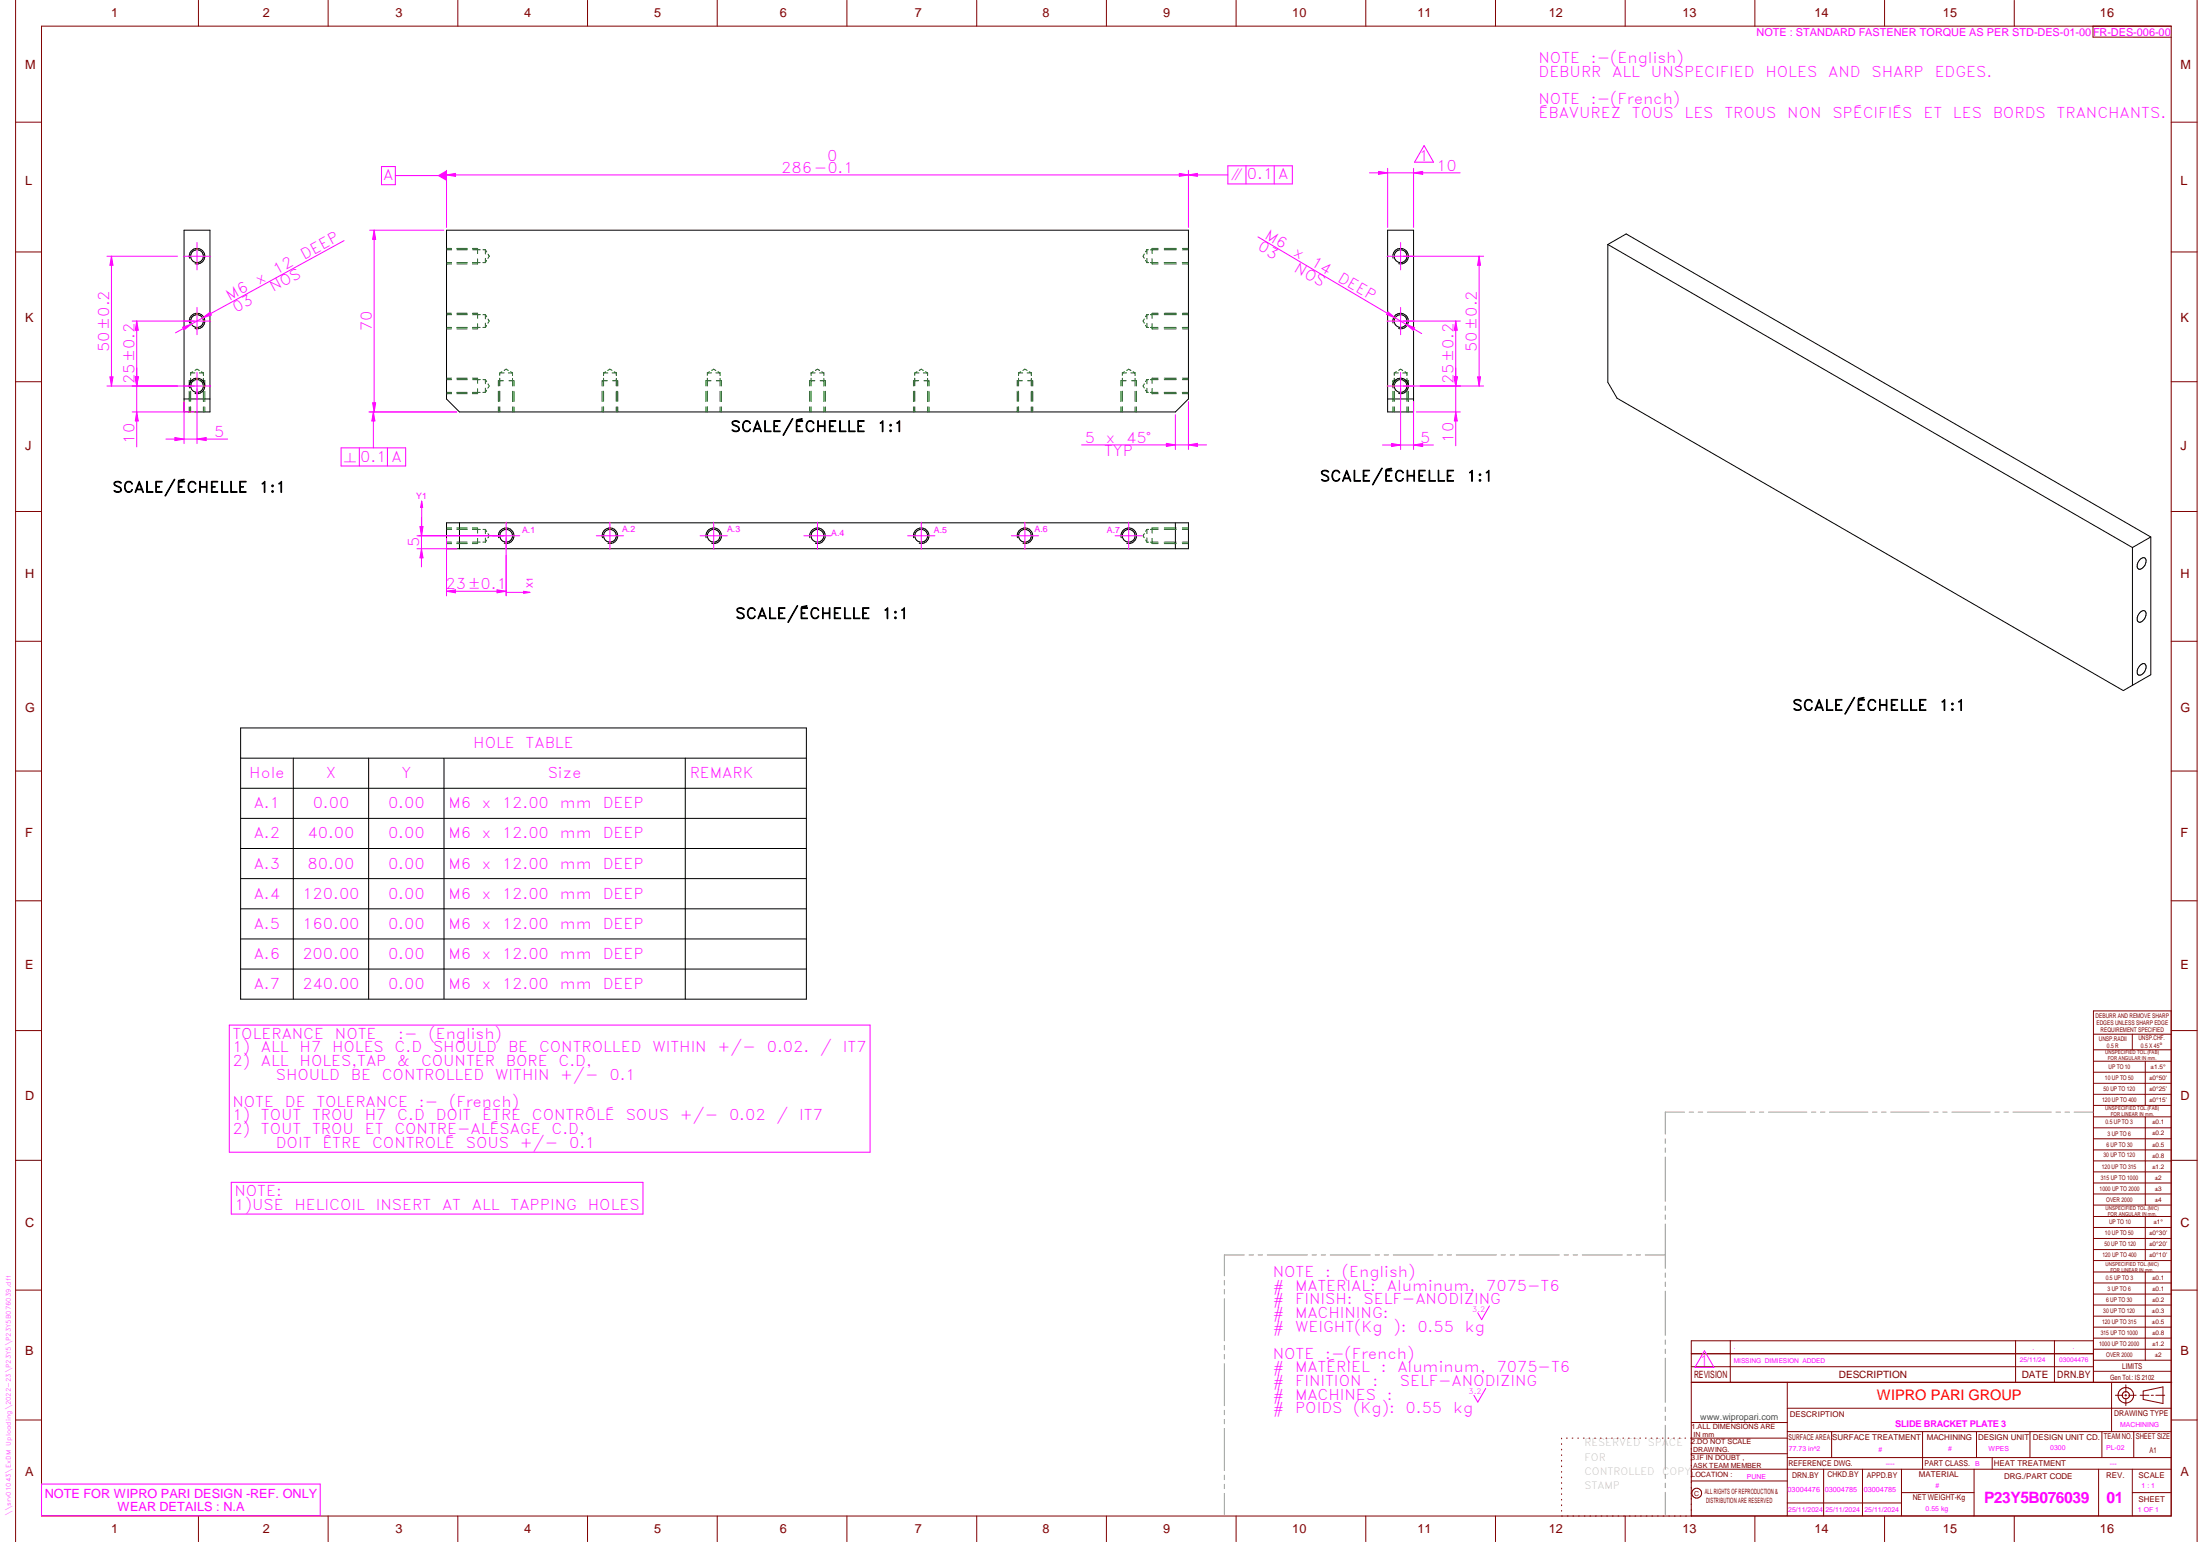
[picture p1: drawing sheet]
<svg xmlns="http://www.w3.org/2000/svg" width="848mm" height="594mm" viewBox="0 0 848 594" stroke-linecap="round" stroke-linejoin="round" font-family="sans-serif">
<g fill="none" stroke="#800000" stroke-width=".39">
<path d="M6 .1v593.9M16 10.1h821v574h-821zM76.5 .1v10M126.5 .1v10M176.5 .1v10M226.5 .1v10M276.5 .1v10M326.5 .1v10M376.5 .1v10M426.5 .1v10M476.5 .1v10M526.5 .1v10"/>
<path d="M576.5 .1v10M626.5 .1v10M676.5 .1v10M726.5 .1v10M776.5 .1v10M806.8 10.1v4.2l30.2 .1M847 .1v593.9M6 47.1h10M837 47.1h10M6 97.1h10M837 97.1h10M6 147.1h10"/>
<path d="M837 147.1h10M6 197.1h10M837 197.1h10M6 247.1h10M837 247.1h10M6 297.1h10M837 297.1h10M6 347h10M837 347h10M6 397h10M807 398.4h30M822 398.4v6.1"/>
<path d="M837 397h10M837 389.5h-30v143.1M807 404.5h30M807 408.9h30M807 413.1h30M807 417.4h30M827 408.9v17M807 421.6h30M807 425.9h30M807 430.3h30M807 434.5h30M807 438.7h30"/>
<path d="M827 430.3v34M6 447h10M807 443h30M807 447.3h30M807 451.5h30M807 455.8h30M807 460h30M837 447h10M807 464.3h30M807 468.7h30M807 472.9h30M807 477.1h30"/>
<path d="M827 468.7v16.9M6 497h10M807 481.4h30M807 485.6h30M807 490.1h30M807 494.3h30M807 498.6h30M827 490.1v33.9M837 497h10M667 516.6v16M777 516.6v16M792 516.6v16"/>
<path d="M807 502.8h30M807 507.1h30M807 511.3h30M807 515.5h30M807 519.8h30M807 516.6h-155v67.5M652 532.6h185.2M652 521.5h155M652 526.5h155M689 532.6v51.4M807 524h30M807 528.3h30"/>
<path d="M814 532.6v19M815.5 537.5h2.8M819.1 537.5h.7M819.5 533.5v2.9M819.5 537.2v.7M819.5 538.7v2.8M820.6 537.5h2.9M825 537.5h3.4M826.2 535.9l7.6-1.6v6.4l-7.6-1.5zM829.3 537.5h.8M831 537.5h3.5M6 547.1h10"/>
<path d="M602 554.1v.3M602 556.2v.3M602 558.3v.3M603.8 554.1h.4M606 554.1h.3M608.2 554.1h.3M610.4 554.1h.3M612.6 554.1h.3M614.7 554.1h.3M616.9 554.1h.3M619.1 554.1h.3M621.2 554.1h.3"/>
<path d="M623.4 554.1h.3M625.6 554.1h.3M627.8 554.1h.3M629.9 554.1h.4M632.1 554.1h.3M634.3 554.1h.3M636.5 554.1h.3M638.6 554.1h.3M640.8 554.1h.3M643 554.1h.3M645.2 554.1h.3M647.3 554.1h.4"/>
<path d="M649.5 554.1h.3M652 548h37M689 542.5h148M689 551.6h148M689 554.1h-37.3M706.1 551.6v10M741.1 551.6v14.4M761.9 551.6v10M782.5 551.6v10M810.3 551.6v10M822.5 551.6v10M837 547.1h10"/>
<path d="M602 560.5v.3M602 562.6v.3M602 564.8v.3M602 566.9v.3M602 569v.3M602 571.2v.3M602 573.3v.4M602 575.5v.3M602 577.6v.3M602 579.8v.3M652 570.6h37M652 560.1h37"/>
<path d="M689 561.6h148M689 579h44M703 566v18M718 566v18M733 575.1h28M733 566v18M761 566v18M768 561.6v4.4M809 566v18M822 566v18M822 575.1h15M837 566h-185"/>
<path d="M76.5 584.1v9.9M126.5 584.1v9.9M176.5 584.1v9.9M226.5 584.1v9.9M276.5 584.1v9.9M326.5 584.1v9.9M376.5 584.1v9.9M426.5 584.1v9.9M476.5 584.1v9.9M526.5 584.1v9.9M576.5 584.1v9.9M602 581.9v.3"/>
<path d="M626.5 584.1v9.9M652 584h185M676.5 584.1v9.9M726.5 584.1v9.9M776.5 584.1v9.9"/>
<circle cx="819.5" cy="537.5" r="2.99"/>
<circle cx="819.5" cy="537.5" r="1.39"/>
<circle cx="654.1" cy="575.3" r="1.9"/>
</g>
<g fill="none" stroke="#f0f" stroke-width=".39">
<path d="M172.1 67.4l3.5-.6v1.1zM172.1 65.6v22M458.1 65.6v22M70.7 98.7h10.5M75.9 93.4v10.6M534.7 98.7h10.5M539.9 93.4v10.6M75.9 118.4v10.5M539.9 118.4v10.5M70.7 123.7h10.5M534.7 123.7h10.5M70.7 148.7h10.5"/>
<path d="M75.9 143.5v10.5M534.7 148.7h10.5M539.9 143.5v10.5M189.9 206.4h10.5M195.1 201.2v10.5M229.9 206.4h10.5M235.1 201.2v10.5M269.9 206.4h10.5M275.1 201.2v10.5M309.9 206.4h10.5M315.1 201.2v10.5M349.9 206.4h10.5"/>
<path d="M355.1 201.2v10.5M389.8 206.4h10.5M395.1 201.2v10.5M429.9 206.4h10.5M435.1 201.2v10.5M574.2 503.1l-3 5.3-1.6-2.6M572.7 534.9l-3 5.3-1.5-2.7M16 571.8h107.4v12.2h-107.4z"/>
</g>
<g fill="none" stroke="#949494" stroke-width=".39">
<path d="M641.9 438.7v1.8M649.4 428.5h-7.5v8.5M651.2 428.5h1.7M654.6 428.5h1.8M658.2 428.5h14.7M674.7 428.5h1.7M678.2 428.5h1.7M681.7 428.5h14.8M698.3 428.5h1.7M701.8 428.5h1.7M705.3 428.5h14.7M721.9 428.5h1.7"/>
<path d="M725.3 428.5h1.8M728.9 428.5h14.7M745.4 428.5h1.7M748.9 428.5h1.7M752.4 428.5h14.8M769 428.5h1.7M772.5 428.5h1.7M776 428.5h14.7M792.6 428.5h1.7M796 428.5h1.8M799.5 428.5h7.4M641.9 442.3v1.6"/>
<path d="M641.9 445.8v17M641.9 464.6v1.7M641.9 468.1v1.7M641.9 471.6v17.1M472 493.4v1.6M472 496.8v1.8M479.7 483.5h-7.7v8M481.5 483.5h1.7M485 483.5h1.7M488.5 483.5h15.5M505.8 483.5h1.7M509.3 483.5h1.7"/>
<path d="M512.8 483.5h15.5M530.1 483.5h1.7M533.6 483.5h1.7M537.1 483.5h15.5M554.4 483.5h1.7M557.9 483.5h1.7M561.4 483.5h15.5M578.7 483.5h1.6M582.2 483.5h1.7M585.6 483.5h15.5M603 483.5h1.6M606.4 483.5h1.8"/>
<path d="M609.9 483.5h15.5M627.2 483.5h1.7M630.7 483.5h1.7M634.2 483.5h7.7M641.9 490.4v1.7M641.9 493.9v1.7M641.9 497.4v17.1M472 500.3v16.3M472 518.3v1.8M641.9 516.3v1.6M641.9 519.8v1.7M472 521.8v1.7"/>
<path d="M472 525.4v16.2M641.9 523.2v17.1M472 543.3v1.7M472 546.9v1.7M472 550.3v16.2M641.9 542.1v1.7M641.9 545.6v1.7M641.9 549.1v17M472 568.3v1.8M472 571.8v1.7M472 575.4v8.1M641.9 567.9v1.7"/>
<path d="M641.9 571.4v1.8M641.9 574.9v8.6"/>
</g>
<g fill="none" stroke="#000" stroke-width=".39">
<path d="M71 88.7h9.9v70h-9.9zM73.1 99.5a3 3 0 0 1 2.6-3.8 3 3 0 0 1 3.3 3.3 3 3 0 0 1-3.8 2.6M172.1 88.7h286v65l-5 5h-276l-5-5zM534.9 88.7h10v70h-10zM537 99.5a3 3 0 0 1 2.6-3.8 3 3 0 0 1 3.3 3.2 3 3 0 0 1-3.7 2.7M619.8 94.2l202.2 116.7M619.8 94.2v53.1l3.6 6.1 195.1 112.7 3.5-2.1M619.8 94.2l7.1-4.1 202.2 116.8M73.1 124.5a2.99 2.99 0 0 1 2.6-3.8 2.99 2.99 0 0 1 3.2 3.3 2.99 2.99 0 0 1-3.7 2.6M537 124.5a3 3 0 0 1 2.6-3.8 3 3 0 0 1 3.3 3.2 3 3 0 0 1-3.7 2.7M71 153.7h9.9M73.1 149.5a3 3 0 0 1 2.6-3.8 3 3 0 0 1 3.3 3.3 3 3 0 0 1-3.8 2.6"/>
<path d="M534.9 153.7h10M537 149.5a3 3 0 0 1 2.6-3.8 3 3 0 0 1 3.3 3.2 3 3 0 0 1-3.7 2.7M172.1 201.4h286v10h-286zM177.1 201.4v10M192.2 207.2a2.99 2.99 0 0 1 2.7-3.8 2.99 2.99 0 0 1 3.2 3.3 2.99 2.99 0 0 1-3.7 2.6M232.2 207.2a2.99 2.99 0 0 1 2.7-3.8 2.99 2.99 0 0 1 3.2 3.3 2.99 2.99 0 0 1-3.7 2.6M272.2 207.2a3 3 0 0 1 2.6-3.8 3 3 0 0 1 3.3 3.3 3 3 0 0 1-3.8 2.6M312.2 207.2a3 3 0 0 1 2.6-3.8 3 3 0 0 1 3.3 3.3 3 3 0 0 1-3.8 2.6M352.2 207.2a3 3 0 0 1 2.6-3.8 3 3 0 0 1 3.3 3.3 3 3 0 0 1-3.8 2.6M392.2 207.2a2.99 2.99 0 0 1 2.6-3.8 2.99 2.99 0 0 1 3.3 3.3 2.99 2.99 0 0 1-3.8 2.6M432.2 207.2a2.99 2.99 0 0 1 2.6-3.8 2.99 2.99 0 0 1 3.3 3.3 2.99 2.99 0 0 1-3.8 2.6M453.1 201.4v10"/>
<path d="M822 210.9v53.1M825.1 215.4a1.22 1.22 0 0 1 1.7-.4 1.22 1.22 0 0 1 .4 1.6 2.69 2.69 0 0 1-2.8 2.6 2.73 2.73 0 0 1 .7-3.8zM829.1 206.9l-7.1 4M829.1 206.9v53.1l-7.1 4M825.1 235.8a1.23 1.23 0 0 1 1.7-.4 1.23 1.23 0 0 1 .4 1.7 2.69 2.69 0 0 1-2.8 2.5 2.73 2.73 0 0 1 .7-3.8zM824.7 256.7l.4-.5a1.22 1.22 0 0 1 1.7-.4 1.22 1.22 0 0 1 .4 1.7 2.78 2.78 0 0 1-2.8 2.6l-.5-.7v-1z"/>
<circle cx="75.9" cy="98.7" r="2.46"/>
<circle cx="539.9" cy="98.7" r="2.46"/>
<circle cx="76" cy="123.7" r="2.45"/>
<circle cx="539.9" cy="123.7" r="2.45"/>
<circle cx="75.9" cy="148.7" r="2.46"/>
<circle cx="539.9" cy="148.7" r="2.46"/>
<circle cx="195.1" cy="206.4" r="2.45"/>
<circle cx="235.1" cy="206.4" r="2.45"/>
<circle cx="275.1" cy="206.4" r="2.45"/>
<circle cx="315.1" cy="206.4" r="2.45"/>
<circle cx="355.1" cy="206.4" r="2.46"/>
<circle cx="395.1" cy="206.4" r="2.45"/>
<circle cx="435.1" cy="206.4" r="2.45"/>
</g>
<g fill="none" stroke="#008000" stroke-width=".39">
<path d="M172.1 96.2h2M172.1 95.7h2M176.1 95.7h4M176.1 96.2h4M182.1 95.7h2v2M184.1 99.7v2h-2M185.1 96.2h-2.9M186.2 96.2h.9M187.1 96.2l.5 .9M187.1 96.2v1.6M187.1 99.5v1.7M188.1 97.9l.5 .8-.5 .8"/>
<path d="M441.1 97.9l-.5 .8 .5 .8M442.1 96.2l-.5 .8M442.1 96.2h.7M442.1 96.2v1.7M442.1 99.6v1.6M443.5 96.2h2.9M444.1 99.7v2h2.3M446.4 95.7h-2.3v2M448.8 96.2h4.6M448.8 95.7h4.6M455.8 96.2h2.3M455.8 95.7h2.3"/>
<path d="M172.1 101.2h2M172.1 101.7h2M176.1 101.2h4M176.1 101.7h4M185.1 101.2h-3M186.1 101.2h1M187.6 100.4l-.5 .8M441.6 100.3l.5 .9M442.1 101.2h.6M443.4 101.2h3M448.8 101.2h4.6M448.8 101.7h4.6"/>
<path d="M455.8 101.2h2.3M455.8 101.7h2.3M172.1 126.2h2M172.1 121.2h2M172.1 126.7h2M172.1 120.7h2M176.1 126.2h4M176.1 126.7h4M176.1 120.7h4M176.1 121.2h4M182.1 126.2h3M182.1 120.7h2v2"/>
<path d="M182.2 121.2h2.9M184.1 124.8v1.9h-2M186.1 126.2h1M186.2 121.2h.9M187.1 121.2l.5 .8M187.1 121.2v1.7M187.1 124.5v1.7M187.6 125.4l-.5 .8M188.1 122.9l.5 .8-.5 .8M441.1 122.9l-.5 .8 .5 .8M441.6 125.3l.5 .9M442.1 126.2h.6"/>
<path d="M442.1 121.2l-.5 .8M442.1 121.2h.7M442.1 121.2v1.7M442.1 124.5v1.7M443.4 126.2h3M443.5 121.2h2.9M444.1 124.7v2h2.3M446.4 120.7h-2.3v1.9M448.8 126.2h4.6M448.8 121.2h4.6M448.8 126.7h4.6M448.8 120.7h4.6"/>
<path d="M455.8 126.2h2.3M455.8 121.2h2.3M455.8 126.7h2.3M455.8 120.7h2.3M72.9 150.7v4M72.9 156.8v1.9M73.5 143.7v1M73.5 145.7v3M73.5 143.7h1.6M73.5 150.7v3.9M73.5 156.7v2M74.3 143.2l-.8 .5"/>
<path d="M75 146.7h-2.1v2M75.2 142.7l.7-.5 .9 .5M76.8 143.7h1.6M77 146.7h2v2M77.6 143.2l.8 .5M78.4 143.7v1M78.4 145.8v2.9M78.4 150.7v4M78.4 156.8v1.9M79 150.7v4M79 156.8v1.9M172.1 151.2h2"/>
<path d="M172.1 146.3h2M172.1 151.7h2M172.1 145.7h2M176.1 151.2h4M176.1 151.7h4M176.1 145.7h4M176.1 146.3h4M182.1 151.2h3M182.1 145.7h2v2M182.2 146.3h2.9M184.1 149.7v2h-2M186.1 151.2h1"/>
<path d="M186.2 146.3h.9M187.1 146.3l.5 .8M187.1 146.3v1.5M187.1 149.5v1.7M187.6 150.4l-.5 .8M188.1 147.9l.5 .8-.5 .8M192.1 150.7v4M192.1 156.8v1.9M192.7 143.7v1M192.7 145.7v3M192.7 143.7h1.6M192.7 150.7v3.9"/>
<path d="M192.7 156.7v2M193.5 143.2l-.8 .5M194.1 146.7h-2v2M194.4 142.7l.7-.5 .8 .5M196 143.7h1.6M196.2 146.7h1.9v2M196.8 143.2l.8 .5M197.6 143.7v1M197.6 145.8v2.9M197.6 150.7v4M197.6 156.8v1.9M198.1 150.7v4"/>
<path d="M198.1 156.8v1.9M232.1 150.7v4M232.1 156.8v1.9M232.7 143.7v1M232.7 145.7v3M232.7 150.7v3.9M232.7 156.7v2M232.7 143.7h1.6M233.5 143.2l-.8 .5M234.1 146.7h-2v2M234.3 142.7l.8-.5 .8 .5M236 143.7h1.6"/>
<path d="M236.2 146.7h1.9v2M236.8 143.2l.8 .5M237.6 143.7v1M237.6 145.8v2.9M237.6 150.7v4M237.6 156.8v1.9M238.1 150.7v4M238.1 156.8v1.9M272.1 150.7v4M272.1 156.8v1.9M272.7 143.7v1M272.7 145.7v3"/>
<path d="M272.7 150.7v3.9M272.7 156.7v2M272.7 143.7h1.6M273.5 143.2l-.8 .5M274.1 146.7h-2v2M274.3 142.7l.8-.5 .8 .5M276 143.7h1.6M276.1 146.7h2v2M276.8 143.2l.8 .5M277.6 143.7v1M277.6 145.8v2.9M277.6 150.7v4"/>
<path d="M277.6 156.8v1.9M278.1 150.7v4M278.1 156.8v1.9M312.1 150.7v4M312.1 156.8v1.9M312.7 143.7v1M312.7 145.7v3M312.7 150.7v3.9M312.7 156.7v2M312.7 143.7h1.5M313.5 143.2l-.8 .5M314.1 146.7h-2v2"/>
<path d="M314.3 142.7l.8-.5 .8 .5M315.9 143.7h1.7M316.1 146.7h2v2M316.8 143.2l.8 .5M317.6 143.7v1M317.6 145.8v2.9M317.6 150.7v4M317.6 156.8v1.9M318.1 150.7v4M318.1 156.8v1.9M352.1 150.7v4M352.1 156.8v1.9"/>
<path d="M352.6 143.7v1M352.6 145.7v3M352.6 150.7v3.9M352.6 156.7v2M352.6 143.7h1.6M353.5 143.2l-.9 .5M354.1 146.7h-2v2M354.3 142.7l.8-.5 .8 .5M355.9 143.7h1.7M356.2 146.7h1.9v2M356.8 143.2l.8 .5M357.6 143.7v1"/>
<path d="M357.6 145.8v2.9M357.6 150.7v4M357.6 156.8v1.9M358.1 150.7v4M358.1 156.8v1.9M392.1 150.7v4M392.1 156.8v1.9M392.6 143.7v1M392.6 145.7v3M392.6 150.7v3.9M392.6 156.7v2M392.6 143.7h1.7"/>
<path d="M393.5 143.2l-.9 .5M394.1 146.7h-2v2M394.3 142.7l.8-.5 .8 .5M395.9 143.7h1.7M396.2 146.7h1.9v2M396.8 143.2l.8 .5M397.6 143.7v1M397.6 145.8v2.9M397.6 150.7v4M397.6 156.8v1.9M398.1 150.7v4M398.1 156.8v1.9"/>
<path d="M432.1 150.7v4M432.1 156.8v1.9M432.6 143.7v1M432.6 145.7v3M432.6 150.7v3.9M432.6 156.7v2M432.6 143.7h1.7M433.5 143.2l-.9 .5M434.1 146.7h-2v2M434.3 142.7l.8-.5 .8 .5M435.9 143.7h1.7M436.2 146.7h1.9v2"/>
<path d="M436.8 143.2l.8 .5M437.6 143.7v1M437.6 145.8v2.9M437.6 150.7v4M437.6 156.8v1.9M438.1 150.7v4M438.1 156.8v1.9M441.1 147.9l-.5 .8 .5 .8M441.6 150.3l.5 .9M442.1 151.2h.6M442.1 146.3l-.5 .7M442.1 146.3h.7"/>
<path d="M442.1 146.3v1.6M442.1 149.6v1.6M443.4 151.2h3M443.5 146.3h2.9M444.1 149.7v2h2.3M446.4 145.7h-2.3v2M448.8 151.2h4.6M448.8 146.3h4.6M448.8 151.7h4.6M448.8 145.7h4.6M455.8 151.2h2.3M455.8 146.3h2.3"/>
<path d="M455.8 151.7h2.3M455.8 145.7h2.3M536.9 150.7v4M536.9 156.8v1.9M537.5 143.7h1.6M537.5 143.7v1M537.5 145.7v3M537.5 150.7v3.9M537.5 156.7v2M538.3 143.2l-.8 .5M538.9 146.7h-2v2M539.1 142.7l.8-.5 .8 .5"/>
<path d="M540.8 143.7h1.6M540.9 146.7h2v2M541.6 143.2l.8 .5M542.4 143.7v1M542.4 145.8v2.9M542.4 150.7v4M542.4 156.8v1.9M542.9 150.7v4M542.9 156.8v1.9M172.1 208.9h2M172.1 209.4h2M172.1 203.4h2"/>
<path d="M172.1 204h2M176.1 208.9h4M176.1 209.4h4M176.1 203.4h4M176.1 204h4M182.1 203.4h2v2M184.1 207.5v1.9h-2M185.1 208.9h-3M185.1 204h-2.9M186.1 208.9h1M186.2 204h.9M187.1 204v1.6"/>
<path d="M187.1 207.3v1.6M187.1 204l.5 .8M187.6 208.1l-.5 .8M188.1 205.6l.5 .8-.5 .8M441.1 205.6l-.5 .8 .5 .8M441.6 208.1l.5 .8M442.1 204v1.6M442.1 207.2v1.7M442.1 208.9h.6M442.1 204l-.5 .7M442.1 204h.7M444.1 207.4v2h2.3"/>
<path d="M446.4 208.9h-3M446.4 203.4h-2.3v2M446.4 204h-2.9M448.8 208.9h4.6M448.8 204h4.6M448.8 209.4h4.6M448.8 203.4h4.6M455.8 208.9h2.3M455.8 204h2.3M455.8 209.4h2.3M455.8 203.4h2.3"/>
</g>
<path d="M172.1 67.4l3.5-.6v1.1z" fill="#f0f"/>
<path d="M454.6 66.8l3.5 .6-3.5 .5z" fill="none" stroke="#f0f" stroke-width=".39"/>
<path d="M454.6 66.8l3.5 .6-3.5 .5z" fill="#f0f"/>
<path d="M172.1 67.4h301.2" fill="none" stroke="#f0f" stroke-width=".39"/>
<path d="M458.1 67.4l3.5-.6v1.1z" fill="#f0f"/>
<path d="M152.4 67.6h19.7M458.1 67.4l3.5-.6v1.1zM473.3 63.9h24.9v7h-24.9zM480.3 63.9v7M491.2 63.9v7" fill="none" stroke="#f0f" stroke-width=".39"/>
<path d="M168.6 67.6l3.5-2v4.1z" fill="#f0f"/>
<path d="M147.1 64.2h5.3v7h-5.3zM51 158.7h23.9M51 148.7h17.4M52.7 158.7l.6 3.5h-1.1z" fill="none" stroke="#f0f" stroke-width=".39"/>
<path d="M52.7 158.7l.6 3.5h-1.1z" fill="#f0f"/>
<path d="M52.2 145.2h1.1l-.6 3.5z" fill="none" stroke="#f0f" stroke-width=".39"/>
<path d="M52.2 145.2h1.1l-.6 3.5z" fill="#f0f"/>
<path d="M51 123.7h23.9M51 148.7h17.4M52.2 145.2h1.1l-.6 3.5zM52.7 141.7v30.5" fill="none" stroke="#f0f" stroke-width=".39"/>
<path d="M52.2 145.2h1.1l-.6 3.5z" fill="#f0f"/>
<path d="M52.7 123.7l.6 3.5h-1.1z" fill="none" stroke="#f0f" stroke-width=".39"/>
<path d="M52.7 123.7l.6 3.5h-1.1z" fill="#f0f"/>
<path d="M41.2 98.7h27.2M52.7 123.7v25M41.2 148.7h33.7M42.4 145.2h1.2l-.6 3.5z" fill="none" stroke="#f0f" stroke-width=".39"/>
<path d="M42.4 145.2h1.2l-.6 3.5z" fill="#f0f"/>
<path d="M43 98.7l.6 3.5h-1.2z" fill="none" stroke="#f0f" stroke-width=".39"/>
<path d="M43 98.7l.6 3.5h-1.2z" fill="#f0f"/>
<path d="M43 98.7v50M546 158.7h16.9M547.5 148.7h15.4M561.2 158.7l.6 3.5h-1.2z" fill="none" stroke="#f0f" stroke-width=".39"/>
<path d="M561.2 158.7l.6 3.5h-1.2z" fill="#f0f"/>
<path d="M560.6 145.2h1.2l-.6 3.5z" fill="none" stroke="#f0f" stroke-width=".39"/>
<path d="M560.6 145.2h1.2l-.6 3.5z" fill="#f0f"/>
<path d="M541 123.7h21.9M547.5 148.7h15.4M560.6 145.2h1.2l-.6 3.5zM561.2 141.7v30" fill="none" stroke="#f0f" stroke-width=".39"/>
<path d="M560.6 145.2h1.2l-.6 3.5z" fill="#f0f"/>
<path d="M561.2 123.7l.6 3.5h-1.2z" fill="none" stroke="#f0f" stroke-width=".39"/>
<path d="M561.2 123.7l.6 3.5h-1.2z" fill="#f0f"/>
<path d="M541 98.7h30.9M570.2 98.7l.5 3.5h-1.1zM561.2 123.7v25M541 148.7h30.9" fill="none" stroke="#f0f" stroke-width=".39"/>
<path d="M570.2 98.7l.5 3.5h-1.1z" fill="#f0f"/>
<path d="M569.6 145.2h1.1l-.5 3.5z" fill="none" stroke="#f0f" stroke-width=".39"/>
<path d="M569.6 145.2h1.1l-.5 3.5z" fill="#f0f"/>
<path d="M570.2 98.7v50M172.1 207.5v22.1M195.1 214v15.6M172.1 227.8l3.5-.6v1.2z" fill="none" stroke="#f0f" stroke-width=".39"/>
<path d="M172.1 227.8l3.5-.6v1.2z" fill="#f0f"/>
<path d="M191.6 227.2l3.5 .6-3.5 .6z" fill="none" stroke="#f0f" stroke-width=".39"/>
<path d="M191.6 227.2l3.5 .6-3.5 .6z" fill="#f0f"/>
<path d="M195.1 207.1v22.3M172.1 227.8h23M195.1 228.2h9.2M201.8 227.8l2.5 .4-2.5 .4z" fill="none" stroke="#f0f" stroke-width=".39"/>
<path d="M201.8 227.8l2.5 .4-2.5 .4z" fill="#f0f"/>
<path d="M162.6 193.1l.3 2.4h-.8zM162.6 193.1v13.3M161.3 206.4h33.1" fill="none" stroke="#f0f" stroke-width=".39"/>
<path d="M162.6 193.1l.3 2.4h-.8z" fill="#f0f"/>
<g fill="none" stroke="#000" stroke-width=".39">
<path d="M92.8 280.5h218.1v104.4h-218.1zM92.8 292.1h218.1M113.1 292.1v92.8M142.1 292.1v92.8M171.2 292.1v92.8M264.2 292.1v92.8M92.8 315.3h218.1M92.8 303.7h218.1M92.8 326.9h218.1M92.8 338.5h218.1M92.8 350.1h218.1M92.8 361.7h218.1"/>
<path d="M92.8 373.3h218.1"/>
</g>
<path d="M143.9 158.7v13.9" fill="none" stroke="#f0f" stroke-width=".39"/>
<path d="M143.9 158.7l.6 3.5h-1.2z" fill="#f0f"/>
<path d="M142.5 88.7h28.6M144.2 88.7l.6 3.5h-1.2zM142.2 158.7h33.9M143.9 158.7l.6 3.5h-1.2zM131.5 172.6h24.9v6.9h-24.9zM138.5 172.6v6.9M149.4 172.6v6.9" fill="none" stroke="#f0f" stroke-width=".39"/>
<path d="M144.2 88.7l.6 3.5h-1.2z" fill="#f0f"/>
<path d="M143.6 155.2h1.2l-.6 3.5z" fill="none" stroke="#f0f" stroke-width=".39"/>
<path d="M143.6 155.2h1.2l-.6 3.5z" fill="#f0f"/>
<path d="M144.2 88.7v70M484.9 91.3l63.1 37.2M542 125l3.3 1.2-.6 1z" fill="none" stroke="#f0f" stroke-width=".39"/>
<path d="M542 125l3.3 1.2-.6 1z" fill="#f0f"/>
<path d="M535.1 120.2l2.7 2.3-3.3-1.3z" fill="none" stroke="#f0f" stroke-width=".39"/>
<path d="M535.1 120.2l2.7 2.3-3.3-1.3z" fill="#f0f"/>
<path d="M132.6 92.7l-65 35.5M70.4 126.1l3.4-1.2-2.8 2.2z" fill="none" stroke="#f0f" stroke-width=".39"/>
<path d="M70.4 126.1l3.4-1.2-2.8 2.2z" fill="#f0f"/>
<path d="M78.1 122.5l2.8-2.2 .5 1.1z" fill="none" stroke="#f0f" stroke-width=".39"/>
<path d="M78.1 122.5l2.8-2.2 .5 1.1z" fill="#f0f"/>
<path d="M160.7 206.4h33.4M160.7 211.4h15.4M162.5 211.4l.6 3.5h-1.2z" fill="none" stroke="#f0f" stroke-width=".39"/>
<path d="M162.5 211.4l.6 3.5h-1.2z" fill="#f0f"/>
<path d="M161.9 202.9h1.2l-.6 3.5z" fill="none" stroke="#f0f" stroke-width=".39"/>
<path d="M161.9 202.9h1.2l-.6 3.5z" fill="#f0f"/>
<path d="M71 154.7v16.2M75.9 149.7v21.2M67.4 168.6l3.6 .6-3.6 .6zM162.5 199.4v19" fill="none" stroke="#f0f" stroke-width=".39"/>
<path d="M67.4 168.6l3.6 .6-3.6 .6z" fill="#f0f"/>
<path d="M75.9 169.2l3.6-.6v1.2z" fill="none" stroke="#f0f" stroke-width=".39"/>
<path d="M75.9 169.2l3.6-.6v1.2z" fill="#f0f"/>
<path d="M539.9 149.7v23.5M544.9 154.7v18.5M64 169.2h23.8M544.9 171.4l3.5-.5v1.1z" fill="none" stroke="#f0f" stroke-width=".39"/>
<path d="M544.9 171.4l3.5-.5v1.1z" fill="#f0f"/>
<path d="M536.4 170.9l3.5 .5-3.5 .6z" fill="none" stroke="#f0f" stroke-width=".39"/>
<path d="M536.4 170.9l3.5 .5-3.5 .6z" fill="#f0f"/>
<path d="M453.1 159.8v13.4M458.1 154.7v18.5M458.1 171.4l3.5-.6v1.2zM532.9 171.4h19.7" fill="none" stroke="#f0f" stroke-width=".39"/>
<path d="M458.1 171.4l3.5-.6v1.2z" fill="#f0f"/>
<path d="M449.6 170.8l3.5 .6-3.5 .6z" fill="none" stroke="#f0f" stroke-width=".39"/>
<path d="M449.6 170.8l3.5 .6-3.5 .6z" fill="#f0f"/>
<path d="M531.4 66l3.5 .6-3.5 .6zM534.9 64.9v22.7M544.9 64.9v22.7M416.9 171.4h48.2M88.4 394.9h247v49h-247zM89.2 455.5h158.7v12.2h-158.7z" fill="none" stroke="#f0f" stroke-width=".39"/>
<path d="M531.4 66l3.5 .6-3.5 .6z" fill="#f0f"/>
<path d="M544.9 66.6l3.5-.6v1.2z" fill="none" stroke="#f0f" stroke-width=".39"/>
<path d="M544.9 66.6l3.5-.6v1.2z" fill="#f0f"/>
<path d="M549 56.1l3.6 6.4h-7.3zM527.9 66.6h35M657.1 520.4l3.6 6.4h-7.3z" fill="none" stroke="#f0f" stroke-width=".39"/>
<g font-size="6" fill="#f0f">
<text x="764.8" y="578.9">P23Y5B076039</text>
<text x="812.1" y="578.9">01</text>
</g>
<g font-size="5.7" fill="#f0f">
<text x="593.1" y="24.3">NOTE</text>
<text x="593.1" y="29.6">DEBURR</text>
<text x="613.3" y="24.3">:-(English)</text>
<text x="621.5" y="29.6">ALL</text>
<text x="636.4" y="29.6">UNSPECIFIED</text>
<text x="680.6" y="29.6">HOLES</text>
<text x="704.7" y="29.6">AND</text>
<text x="721.4" y="29.6">SHARP</text>
<text x="745.8" y="29.6">EDGES.</text>
<text x="593.1" y="40.1">NOTE</text>
<text x="613.3" y="40.1">:-(French)</text>
<text x="593.1" y="45.3">ÉBAVUREZ</text>
<text x="629.1" y="45.3">TOUS</text>
<text x="649.4" y="45.3">LES</text>
<text x="664.8" y="45.3">TROUS</text>
<text x="689" y="45.3">NON</text>
<text x="706.4" y="45.3">SPÉCIFIÉS</text>
<text x="741.4" y="45.3">ET</text>
<text x="752.8" y="45.3">LES</text>
<text x="768.2" y="45.3">BORDS</text>
<text x="792.8" y="45.3">TRANCHANTS.</text>
<text x="318.9" y="62">0</text>
<text x="547" y="62.1">1</text>
<text x="553.7" y="65.7">10</text>
<text x="147.7" y="69.4">A</text>
<text x="301.2" y="66.5">286-0.1</text>
<text x="480.7" y="69.1">0.1 A</text>
<text x="487.2" y="91.6" transform="rotate(31 487.2 91.6)">M6</text>
<text x="117.3" y="100.2" transform="rotate(-29 117.3 100.2)">DEEP</text>
<text x="484.5" y="96.1" transform="rotate(31 484.5 96.1)">03</text>
<text x="498.3" y="98.1" transform="rotate(31 498.3 98.1)">x</text>
<text x="106.6" y="105.9" transform="rotate(-29 106.6 105.9)">12</text>
<text x="498.5" y="104.4" transform="rotate(31 498.5 104.4)">NOS</text>
<text x="505" y="102.1" transform="rotate(31 505 102.1)">14</text>
<text x="99.8" y="109.7" transform="rotate(-29 99.8 109.7)">x</text>
<text x="105.3" y="112.6" transform="rotate(-29 105.3 112.6)">NOS</text>
<text x="515.4" y="108.2" transform="rotate(31 515.4 108.2)">DEEP</text>
<text x="88.5" y="115.8" transform="rotate(-29 88.5 115.8)">M6</text>
<text x="91.1" y="120.4" transform="rotate(-29 91.1 120.4)">03</text>
<text x="143.3" y="127.6" transform="rotate(-90 143.3 127.6)">70</text>
<text x="42.1" y="135.6" transform="rotate(-90 42.1 135.6)">50±0.2</text>
<text x="569.3" y="135.6" transform="rotate(-90 569.3 135.6)">50±0.2</text>
<text x="51.9" y="148.1" transform="rotate(-90 51.9 148.1)">25±0.2</text>
<text x="560.3" y="148.1" transform="rotate(-90 560.3 148.1)">25±0.2</text>
<text x="51.9" y="170.9" transform="rotate(-90 51.9 170.9)">10</text>
<text x="82.5" y="168.3">5</text>
<text x="418.2" y="170.6">5</text>
<text x="426.3" y="170.6">x</text>
<text x="434.1" y="170.6">45°</text>
<text x="547.4" y="170.6">5</text>
<text x="560.3" y="170.5" transform="rotate(-90 560.3 170.5)">10</text>
<text x="138.9" y="177.8">0.1 A</text>
<text x="425.6" y="175.8">TYP</text>
<text x="161.6" y="210.9" transform="rotate(-90 161.6 210.9)">5</text>
<text x="171.7" y="226.9">23±0.1</text>
<text x="182.5" y="288.2">HOLE</text>
<text x="202.6" y="288.2">TABLE</text>
<text x="96.1" y="299.8">Hole</text>
<text x="125.6" y="299.8">X</text>
<text x="154.7" y="299.8">Y</text>
<text x="211.2" y="299.8">Size</text>
<text x="265.9" y="299.8">REMARK</text>
<text x="97.8" y="311.4">A.1</text>
<text x="120.6" y="311.4">0.00</text>
<text x="149.6" y="311.4">0.00</text>
<text x="172.9" y="311.4">M6</text>
<text x="185.8" y="311.4">x</text>
<text x="193.5" y="311.4">12.00</text>
<text x="215.8" y="311.4">mm</text>
<text x="232.4" y="311.4">DEEP</text>
<text x="97.8" y="323">A.2</text>
<text x="118.6" y="323">40.00</text>
<text x="149.6" y="323">0.00</text>
<text x="172.9" y="323">M6</text>
<text x="185.8" y="323">x</text>
<text x="193.5" y="323">12.00</text>
<text x="215.8" y="323">mm</text>
<text x="232.4" y="323">DEEP</text>
<text x="97.8" y="334.6">A.3</text>
<text x="118.6" y="334.6">80.00</text>
<text x="149.6" y="334.6">0.00</text>
<text x="172.9" y="334.6">M6</text>
<text x="185.8" y="334.6">x</text>
<text x="193.5" y="334.6">12.00</text>
<text x="215.8" y="334.6">mm</text>
<text x="232.4" y="334.6">DEEP</text>
<text x="97.8" y="346.2">A.4</text>
<text x="116.6" y="346.2">120.00</text>
<text x="149.6" y="346.2">0.00</text>
<text x="172.9" y="346.2">M6</text>
<text x="185.8" y="346.2">x</text>
<text x="193.5" y="346.2">12.00</text>
<text x="215.8" y="346.2">mm</text>
<text x="232.4" y="346.2">DEEP</text>
<text x="97.8" y="357.8">A.5</text>
<text x="116.6" y="357.8">160.00</text>
<text x="149.6" y="357.8">0.00</text>
<text x="172.9" y="357.8">M6</text>
<text x="185.8" y="357.8">x</text>
<text x="193.5" y="357.8">12.00</text>
<text x="215.8" y="357.8">mm</text>
<text x="232.4" y="357.8">DEEP</text>
<text x="97.8" y="369.4">A.6</text>
<text x="116.6" y="369.4">200.00</text>
<text x="149.6" y="369.4">0.00</text>
<text x="172.9" y="369.4">M6</text>
<text x="185.8" y="369.4">x</text>
<text x="193.5" y="369.4">12.00</text>
<text x="215.8" y="369.4">mm</text>
<text x="232.4" y="369.4">DEEP</text>
<text x="97.8" y="381.1">A.7</text>
<text x="116.6" y="381.1">240.00</text>
<text x="149.6" y="381.1">0.00</text>
<text x="172.9" y="381.1">M6</text>
<text x="185.8" y="381.1">x</text>
<text x="193.5" y="381.1">12.00</text>
<text x="215.8" y="381.1">mm</text>
<text x="232.4" y="381.1">DEEP</text>
<text x="89.6" y="400.2">TOLERANCE</text>
<text x="129.1" y="400.2">NOTE</text>
<text x="153.5" y="400.2">:-</text>
<text x="165.1" y="400.2">(English)</text>
<text x="89.6" y="405.4">1)</text>
<text x="100.6" y="405.4">ALL</text>
<text x="115.5" y="405.4">H7</text>
<text x="128" y="405.4">HOLES</text>
<text x="152.1" y="405.4">C.D</text>
<text x="167" y="405.4">SHOULD</text>
<text x="195.8" y="405.4">BE</text>
<text x="207.8" y="405.4">CONTROLLED</text>
<text x="251.5" y="405.4">WITHIN</text>
<text x="276.6" y="405.4">+/-</text>
<text x="295.6" y="405.4">0.02.</text>
<text x="316.2" y="405.4">/</text>
<text x="325" y="405.4">IT7</text>
<text x="89.6" y="410.7">2)</text>
<text x="100.6" y="410.7">ALL</text>
<text x="115.5" y="410.7">HOLES,TAP</text>
<text x="153.2" y="410.7">&amp;</text>
<text x="162.3" y="410.7">COUNTER</text>
<text x="195" y="410.7">BORE</text>
<text x="215.3" y="410.7">C.D,</text>
<text x="106.3" y="415.9">SHOULD</text>
<text x="135.2" y="415.9">BE</text>
<text x="147.2" y="415.9">CONTROLLED</text>
<text x="190.8" y="415.9">WITHIN</text>
<text x="216" y="415.9">+/-</text>
<text x="234.9" y="415.9">0.1</text>
<text x="89.6" y="426.4">NOTE</text>
<text x="89.6" y="431.7">1)</text>
<text x="100.6" y="431.7">TOUT</text>
<text x="109.8" y="426.4">DE</text>
<text x="120.3" y="431.7">TROU</text>
<text x="122" y="426.4">TOLERANCE</text>
<text x="140.6" y="431.7">H7</text>
<text x="153.2" y="431.7">C.D</text>
<text x="161.5" y="426.4">:-</text>
<text x="168" y="431.7">DOIT</text>
<text x="173.1" y="426.4">(French)</text>
<text x="185.9" y="431.7">ÊTRE</text>
<text x="205.1" y="431.7">CONTRÔLÉ</text>
<text x="241.2" y="431.7">SOUS</text>
<text x="262.1" y="431.7">+/-</text>
<text x="281" y="431.7">0.02</text>
<text x="299.3" y="431.7">/</text>
<text x="308.1" y="431.7">IT7</text>
<text x="89.6" y="436.9">2)</text>
<text x="100.6" y="436.9">TOUT</text>
<text x="120.3" y="436.9">TROU</text>
<text x="140.6" y="436.9">ET</text>
<text x="152" y="436.9">CONTRE-ALÉSAGE</text>
<text x="212.6" y="436.9">C.D,</text>
<text x="106.3" y="442.2">DOIT</text>
<text x="124.3" y="442.2">ÊTRE</text>
<text x="143.4" y="442.2">CONTROLÉ</text>
<text x="179.6" y="442.2">SOUS</text>
<text x="200.4" y="442.2">+/-</text>
<text x="219.4" y="442.2">0.1</text>
<text x="90.4" y="460.8">NOTE:</text>
<text x="90.4" y="466">1)USE</text>
<text x="113.5" y="466">HELICOIL</text>
<text x="144.9" y="466">INSERT</text>
<text x="170.4" y="466">AT</text>
<text x="181.9" y="466">ALL</text>
<text x="196.8" y="466">TAPPING</text>
<text x="226.6" y="466">HOLES</text>
<text x="490.6" y="492">NOTE</text>
<text x="510.8" y="492">:</text>
<text x="517.3" y="492">(English)</text>
<text x="490.6" y="497.2">#</text>
<text x="499.2" y="497.2">MATERIAL:</text>
<text x="534.6" y="497.2">Aluminum,</text>
<text x="572.9" y="497.2">7075-T6</text>
<text x="490.6" y="502.5">#</text>
<text x="499.2" y="502.5">FINISH:</text>
<text x="525.6" y="502.5">SELF-ANODIZING</text>
<text x="490.6" y="507.7">#</text>
<text x="499.2" y="507.7">MACHINING:</text>
<text x="490.6" y="513">#</text>
<text x="499.2" y="513">WEIGHT(Kg</text>
<text x="537.2" y="513">):</text>
<text x="546.4" y="513">0.55</text>
<text x="564.7" y="513">kg</text>
<text x="490.6" y="523.5">NOTE</text>
<text x="510.8" y="523.5">:-(French)</text>
<text x="655.1" y="526.4">1</text>
<text x="490.6" y="528.7">#</text>
<text x="490.6" y="534">#</text>
<text x="499.2" y="534">FINITION</text>
<text x="499.2" y="528.7">MATÉRIEL</text>
<text x="529" y="534">:</text>
<text x="532.3" y="528.7">:</text>
<text x="538.7" y="528.7">Aluminum,</text>
<text x="539.6" y="534">SELF-ANODIZING</text>
<text x="577" y="528.7">7075-T6</text>
<text x="490.6" y="539.2">#</text>
<text x="499.2" y="539.2">MACHINES</text>
<text x="534.7" y="539.2">:</text>
<text x="490.6" y="544.5">#</text>
<text x="499.2" y="544.5">POIDS</text>
<text x="521.7" y="544.5">(Kg):</text>
<text x="541.9" y="544.5">0.55</text>
<text x="560.1" y="544.5">kg</text>
</g>
<g font-size="5.7">
<text x="281.6" y="166.3">SCALE/ÉCHELLE</text>
<text x="338.1" y="166.3">1:1</text>
<text x="508.8" y="185.4">SCALE/ÉCHELLE</text>
<text x="565.3" y="185.4">1:1</text>
<text x="43.3" y="189.7">SCALE/ÉCHELLE</text>
<text x="99.9" y="189.7">1:1</text>
<text x="283.5" y="238.4">SCALE/ÉCHELLE</text>
<text x="340" y="238.4">1:1</text>
<text x="690.9" y="273.7">SCALE/ÉCHELLE</text>
<text x="747.5" y="273.7">1:1</text>
</g>
<text font-size="5.6" fill="#f00" x="723.5" y="539.3">WIPRO PARI GROUP</text>
<g font-size="5.4" fill="#f0f">
<text x="474.6" y="69.1">i</text>
<text x="132.6" y="177.8">n</text>
</g>
<g font-size="4.9" fill="#800000">
<text x="42.9" y="6.6">1</text>
<text x="101.3" y="6.7">2</text>
<text x="152.5" y="6.7">3</text>
<text x="202.1" y="6.7">4</text>
<text x="252.1" y="6.7">5</text>
<text x="300.6" y="6.7">6</text>
<text x="352.6" y="6.7">7</text>
<text x="401.9" y="6.7">8</text>
<text x="448.4" y="6.7">9</text>
<text x="498.1" y="6.7">10</text>
<text x="546.4" y="6.7">11</text>
<text x="597" y="6.7">12</text>
<text x="648.5" y="6.6">13</text>
<text x="699.4" y="6.6">14</text>
<text x="749" y="6.7">15</text>
<text x="809.5" y="6.6">16</text>
<text x="9.7" y="26.7">M</text>
<text x="840.6" y="26.7">M</text>
<text x="9.7" y="71.4">L</text>
<text x="840.6" y="71.4">L</text>
<text x="9.7" y="124.2">K</text>
<text x="840.6" y="124.2">K</text>
<text x="9.7" y="173.4">J</text>
<text x="840.6" y="173.4">J</text>
<text x="9.7" y="222.7">H</text>
<text x="840.6" y="222.7">H</text>
<text x="9.7" y="274.3">G</text>
<text x="840.6" y="274.3">G</text>
<text x="9.7" y="322.6">F</text>
<text x="840.6" y="322.6">F</text>
<text x="9.7" y="373.3">E</text>
<text x="840.6" y="373.3">E</text>
<text x="9.7" y="423.8">D</text>
<text x="840.6" y="423.8">D</text>
<text x="9.7" y="472.8">C</text>
<text x="840.6" y="472.8">C</text>
<text x="9.7" y="522.1">B</text>
<text x="840.6" y="522.1">B</text>
<text x="9.7" y="568.7">A</text>
<text x="840.6" y="568.7">A</text>
<text x="42.9" y="590.6">1</text>
<text x="101.3" y="590.7">2</text>
<text x="152.5" y="590.7">3</text>
<text x="202.1" y="590.7">4</text>
<text x="252.1" y="590.7">5</text>
<text x="300.6" y="590.7">6</text>
<text x="352.6" y="590.7">7</text>
<text x="401.9" y="590.7">8</text>
<text x="448.4" y="590.7">9</text>
<text x="498.1" y="590.7">10</text>
<text x="546.4" y="590.7">11</text>
<text x="597" y="590.7">12</text>
<text x="648.5" y="590.6">13</text>
<text x="699.4" y="590.5">14</text>
<text x="749" y="590.7">15</text>
<text x="809.5" y="590.5">16</text>
</g>
<g font-size="4.9" fill="#f0f">
<text x="17.2" y="577">NOTE FOR WIPRO PARI DESIGN -REF. ONLY</text>
<text x="45.3" y="582.3">WEAR DETAILS : N.A</text>
</g>
<text font-size="4.2" fill="#f0f" x="677.1" y="13.9">NOTE : STANDARD FASTENER TORQUE AS PER STD-DES-01-00FR-DES-006-00</text>
<g font-size="3.9" fill="#800000">
<text x="653" y="530.9">REVISION</text>
<text x="708.9" y="530.9">DESCRIPTION</text>
<text x="779.4" y="530.9">DATE</text>
<text x="793.1" y="530.9">DRN.BY</text>
</g>
<g font-size="3.9" fill="#c0c0c0">
<text x="610.8" y="557.1">RESERVED</text>
<text x="635.2" y="557.1">SPACE</text>
<text x="610.8" y="562.7">FOR</text>
<text x="610.8" y="568.3">CONTROLLED</text>
<text x="640.7" y="568.3">COPY</text>
<text x="610.8" y="573.8">STAMP</text>
</g>
<text font-size="3.6" fill="#f0f" x="730.6" y="549.8">SLIDE BRACKET PLATE 3</text>
<text font-size="3.5" fill="#00f" x="655.4" y="547.1">www.wipropari.com</text>
<g font-size="3.4" fill="#f0f">
<text x="160.5" y="192.2">Y1</text>
<text x="201.3" y="205.5">A.1</text>
<text x="239.8" y="204.9">A.2</text>
<text x="280.3" y="205.1">A.3</text>
<text x="320.4" y="206.4">A.4</text>
<text x="360" y="205.5">A.5</text>
<text x="398.8" y="205.1">A.6</text>
<text x="426.7" y="205.5">A.7</text>
<text x="205.4" y="226.5" transform="rotate(-90 205.4 226.5)">X1</text>
</g>
<g font-size="3.1" fill="#800000">
<text x="818.1" y="527.3">LIMITS</text>
<text x="815" y="545.5">DRAWING TYPE</text>
<text x="690" y="546.1">DESCRIPTION</text>
<text x="689.5" y="554.6">SURFACE AREA</text>
<text x="706.2" y="554.6">SURFACE TREATMENT</text>
<text x="742.7" y="554.6">MACHINING</text>
<text x="762.5" y="554.6">DESIGN UNIT</text>
<text x="783.6" y="554.6">DESIGN UNIT CD.</text>
<text x="811" y="554.4">TEAM NO.</text>
<text x="823.3" y="554.5">SHEET SIZE</text>
<text x="828.6" y="559.9">A1</text>
<text x="689.4" y="564.9">REFERENCE DWG.</text>
<text x="690.8" y="569.3">DRN.BY</text>
<text x="704.4" y="569.2">CHKD.BY</text>
<text x="719.6" y="569.3">APPD.BY</text>
<text x="739.7" y="569.1">MATERIAL</text>
<text x="741.8" y="564.7">PART CLASS.</text>
<text x="768.6" y="564.7">HEAT TREATMENT</text>
<text x="772.5" y="569.7">DRG./PART CODE</text>
<text x="811.9" y="569.3">REV.</text>
<text x="824.4" y="569.4">SCALE</text>
<text x="737.3" y="578">NET WEIGHT-Kg</text>
<text x="824.4" y="578.5">SHEET</text>
</g>
<text font-size="3" fill="#800000" x="832.4" y="403.9">°</text>
<g font-size="2.8" fill="#f0f">
<text x="567.6" y="505.3">3.2</text>
<text x="566.1" y="537.1">3.2</text>
<text x="689.1" y="575">03004476</text>
<text x="703.4" y="574.9">03004785</text>
<text x="718.4" y="575">03004785</text>
</g>
<g font-size="2.8" fill="#800000">
<text x="813.4" y="531.5">Gen Tol.: IS 2102</text>
<text x="652.1" y="550.4">1.ALL DIMENSIONS ARE</text>
<text x="652" y="556.4">2.DO NOT SCALE</text>
<text x="652" y="562.5">3.IF IN DOUBT ,</text>
<text x="652" y="569.2">LOCATION :</text>
<text x="657.2" y="575.8">ALL RIGHTS OF REPRODUCTION &amp;</text>
<text x="657.7" y="579.2">DISTRIBUTION ARE RESERVED</text>
</g>
<g font-size="2.7" fill="#f0f">
<text x="817.3" y="549.9">MACHINING</text>
<text x="689.6" y="559.1">77.73 in^2</text>
<text x="724.1" y="559.2">#</text>
<text x="751" y="559.1">#</text>
<text x="766.6" y="559">WPES</text>
<text x="790.3" y="558.8">0300</text>
<text x="811.9" y="558.8">PL-02</text>
<text x="673.4" y="569.6">PUNE</text>
<text x="726.9" y="564.9">----</text>
<text x="761.4" y="564.9">B</text>
<text x="813.3" y="564.9">---</text>
<text x="746.1" y="573.2">#</text>
<text x="825.6" y="573.4">1 : 1</text>
<text x="689.4" y="582.4">25/11/2024</text>
<text x="703.7" y="582.5">25/11/2024</text>
<text x="718.7" y="582.6">25/11/2024</text>
<text x="742.3" y="582.2">0.55 kg</text>
<text x="824.1" y="582.4">1 OF 1</text>
</g>
<g font-size="2.7" fill="#800000">
<text x="652.9" y="553.5">IN mm</text>
<text x="652.7" y="559.5">DRAWING.</text>
<text x="652.7" y="565.5">ASK TEAM MEMBER</text>
<text x="653.1" y="576.3">C</text>
</g>
<g font-size="2.5" fill="#800000">
<text x="807.8" y="392">DEBURR AND REMOVE SHARP</text>
<text x="808.2" y="394.8">EDGES UNLESS SHARP EDGE</text>
<text x="809.1" y="400.9">UNSP.RADII</text>
<text x="809.8" y="397.6">REQUIREMENT SPECIFIED</text>
<text x="824.4" y="400.7">UNSP.CHF.</text>
<text x="812.2" y="403.6">0.5 R</text>
<text x="825.3" y="403.9">0.5 X 45</text>
<text x="812.8" y="411.8">UP TO 10</text>
<text x="829.1" y="411.9">±1.5°</text>
<text x="811.4" y="416.1">10 UP TO 50</text>
<text x="828.5" y="416.1">±0°50'</text>
<text x="810.4" y="424.5">120 UP TO 400</text>
<text x="810.9" y="420.3">50 UP TO 120</text>
<text x="828.5" y="424.5">±0°15'</text>
<text x="828.5" y="420.3">±0°25'</text>
<text x="811.7" y="433.2">0.5 UP TO 3</text>
<text x="812.5" y="437.5">3 UP TO 6</text>
<text x="829.6" y="437.4">±0.2</text>
<text x="829.6" y="433.2">±0.1</text>
<text x="812" y="441.7">6 UP TO 30</text>
<text x="829.6" y="441.7">±0.5</text>
<text x="810.9" y="445.9">30 UP TO 120</text>
<text x="829.6" y="446">±0.8</text>
<text x="809.9" y="454.4">315 UP TO 1000</text>
<text x="810.3" y="450.2">120 UP TO 315</text>
<text x="829.6" y="450.2">±1.2</text>
<text x="830.7" y="454.4">±2</text>
<text x="809.4" y="458.7">1000 UP TO 2000</text>
<text x="830.6" y="458.7">±3</text>
<text x="811.9" y="463">OVER 2000</text>
<text x="830.7" y="463">±4</text>
<text x="813.1" y="471.6">UP TO 10</text>
<text x="830.1" y="471.6">±1°</text>
<text x="811.4" y="475.9">10 UP TO 50</text>
<text x="828.5" y="475.9">±0°30'</text>
<text x="810.4" y="484.4">120 UP TO 400</text>
<text x="811.2" y="480.1">50 UP TO 120</text>
<text x="828.5" y="484.4">±0°10'</text>
<text x="828.5" y="480.1">±0°20'</text>
<text x="811.7" y="493">0.5 UP TO 3</text>
<text x="812.4" y="497.2">3 UP TO 6</text>
<text x="829.6" y="497.3">±0.1</text>
<text x="829.6" y="493">±0.1</text>
<text x="811.9" y="501.5">6 UP TO 30</text>
<text x="829.6" y="501.5">±0.2</text>
<text x="810.8" y="505.8">30 UP TO 120</text>
<text x="829.6" y="505.8">±0.3</text>
<text x="809.8" y="514.3">315 UP TO 1000</text>
<text x="810.3" y="510.1">120 UP TO 315</text>
<text x="829.6" y="510">±0.5</text>
<text x="829.6" y="514.3">±0.8</text>
<text x="809.2" y="518.5">1000 UP TO 2000</text>
<text x="829.6" y="518.5">±1.2</text>
<text x="811.9" y="522.8">OVER 2000</text>
<text x="830.6" y="522.7">±2</text>
</g>
<g font-size="2.5" fill="#f0f">
<text x="668.4" y="519.9">.</text>
<text x="783.5" y="520">.</text>
<text x="799.1" y="519.9">.</text>
<text x="668.4" y="524.9">MISSING DIMIESION ADDED</text>
<text x="778.7" y="524.8">25/11/24</text>
<text x="793.8" y="524.8">03004476</text>
</g>
<g font-size="2.4" fill="#f0f">
<text x="4.1" y="556.9" transform="rotate(-90 4.1 556.9)">Uploading\2022-23\P23Y5\P23Y5B076039.dft</text>
<text x="4.1" y="584.1" transform="rotate(-90 4.1 584.1)">\\srv01043\ExDM</text>
</g>
<g font-size="2.1" fill="#800000">
<text x="811.5" y="406.1">UNSPECIFIED TOL.(FAB)</text>
<text x="812.5" y="408.5">FOR ANGULAR IN mm.</text>
<text x="811.6" y="427.7">UNSPECIFIED TOL.(FAB)</text>
<text x="813.6" y="430.1">FOR LINEAR IN mm.</text>
<text x="811.7" y="466.1">UNSPECIFIED TOL.(M/C)</text>
<text x="812.5" y="468.5">FOR ANGULAR IN mm.</text>
<text x="811.7" y="487.6">UNSPECIFIED TOL.(M/C)</text>
<text x="813.6" y="489.9">FOR LINEAR IN mm.</text>
</g>
</svg>
